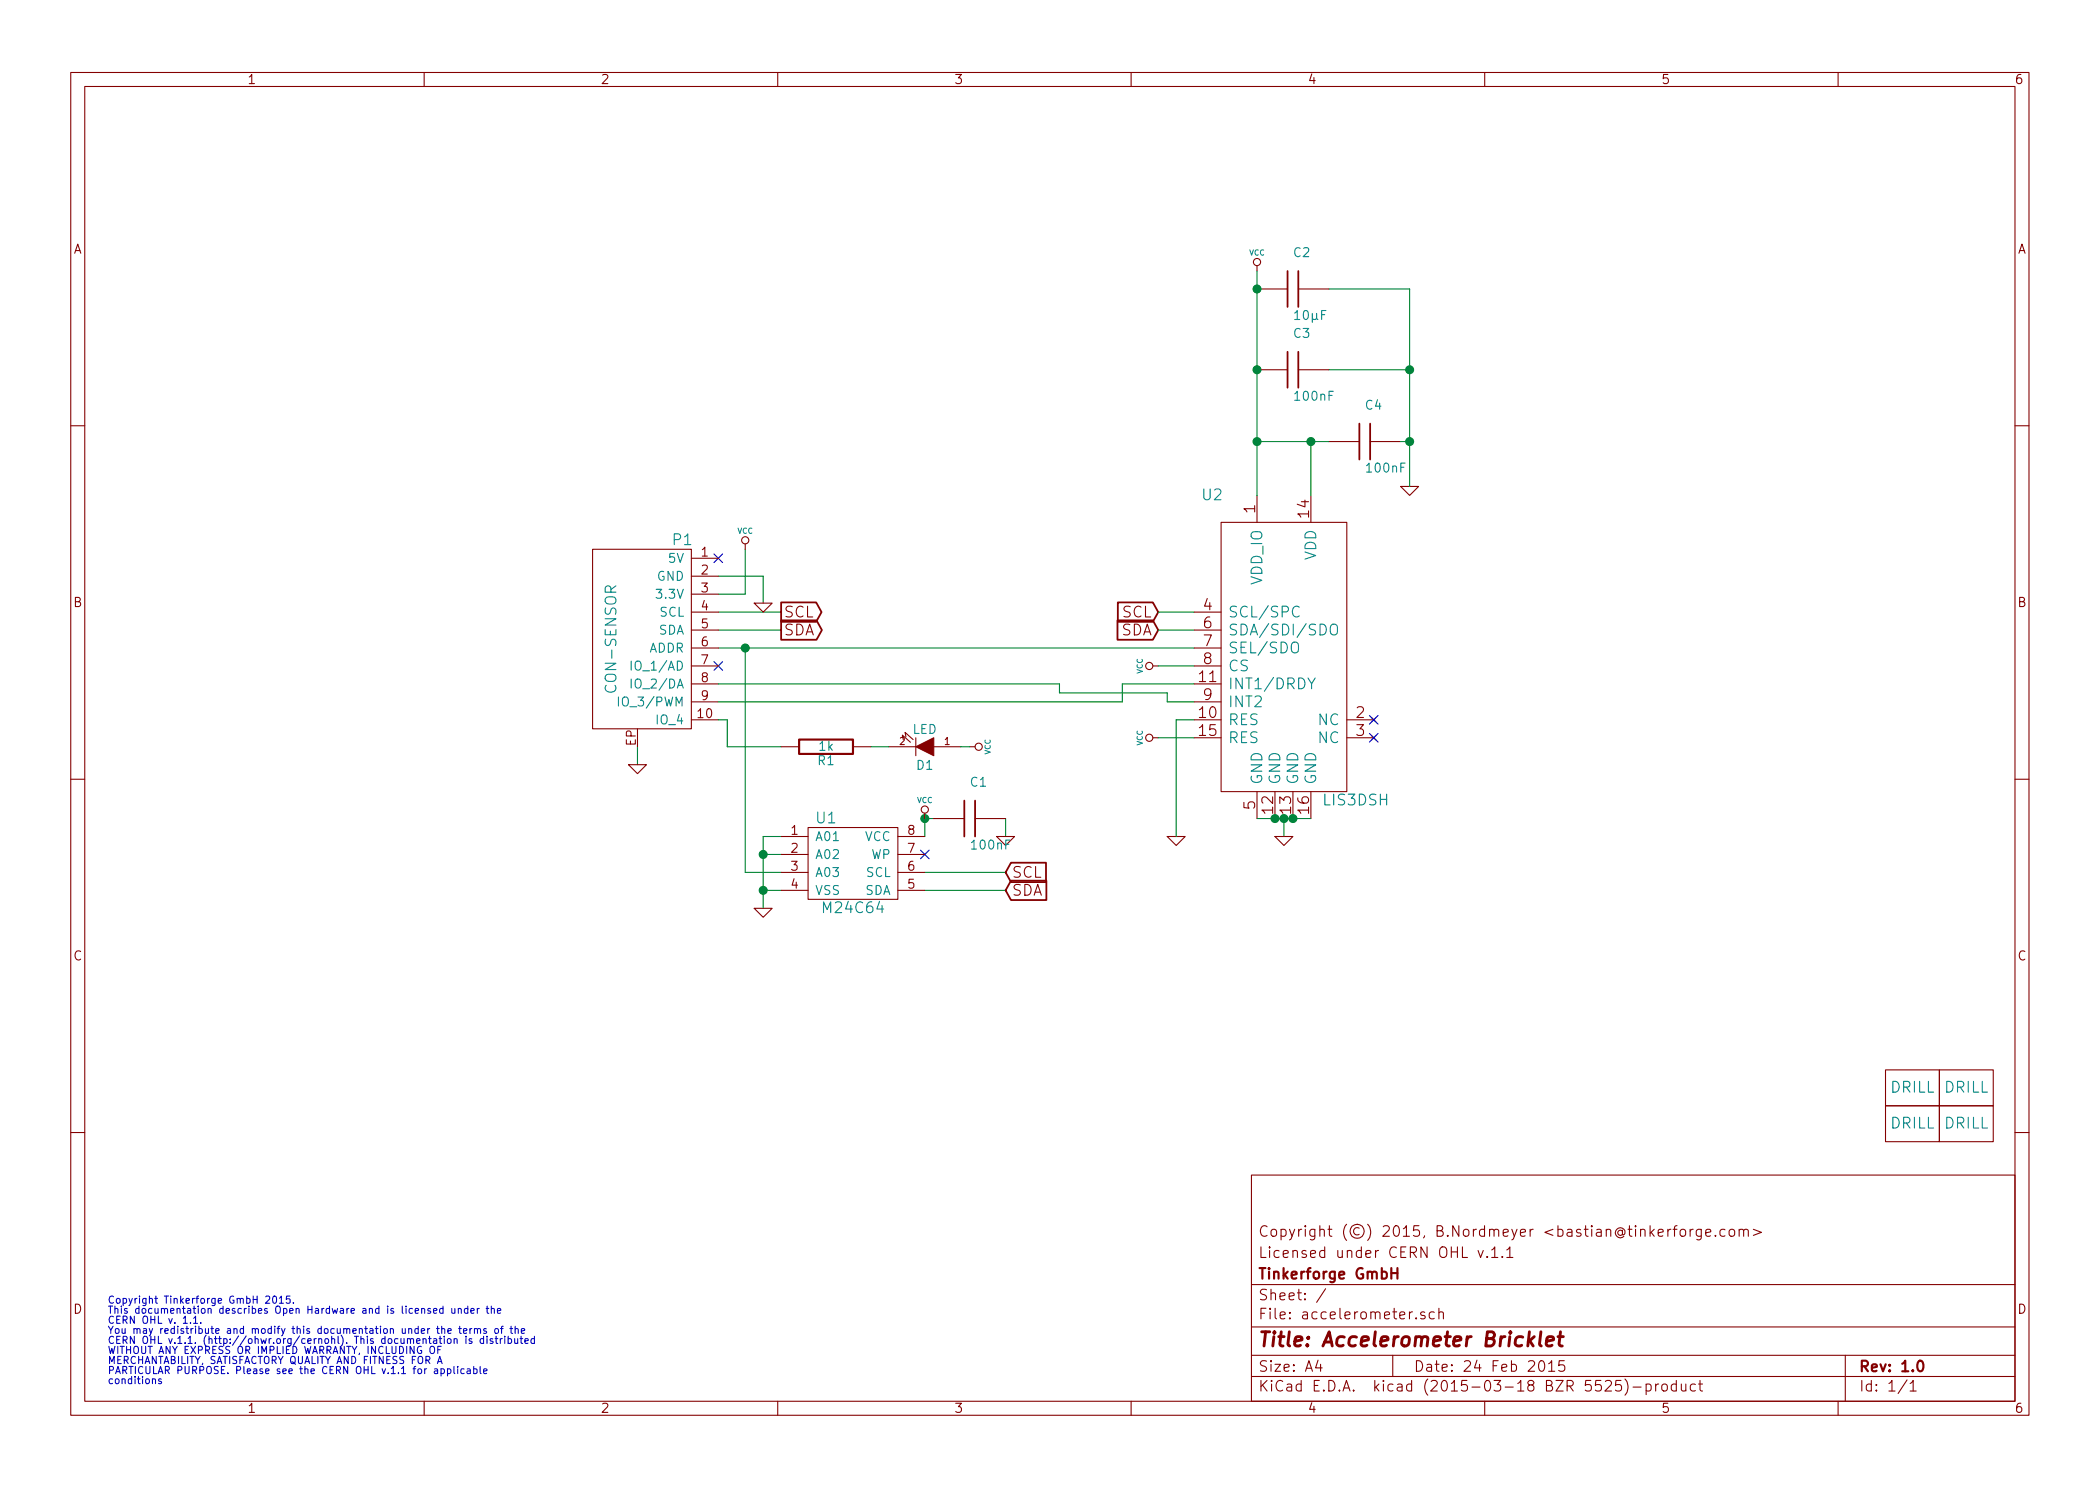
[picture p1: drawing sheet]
<svg xmlns="http://www.w3.org/2000/svg" width="297mm" height="210mm" viewBox="0 0 297 210" stroke-linecap="round" stroke-linejoin="round" font-family="sans-serif">
<g fill="none" stroke="#840000" stroke-width=".15">
<path d="M10 10.3h277v189.9h-277zM12 12.2h273v186.1h-273zM60 10.3v1.9M110 10.3v1.9M160 10.3v1.9M210 10.3v1.9M260 10.3v1.9M177.8 37.6v.7M177.8 52.3h4.3M177.8 40.9h4.3M183.6 52.3h4.4M183.6 40.9h4.4"/>
<path d="M10 60.2h2M83.8 77.7h14v25.4h-14zM97.8 79h3.8M105.4 77v.7M172.7 73.9h17.8v38.1h-17.8zM177.8 70.1v3.8M185.4 70.1v3.8M188 62.5h4.3M193.8 62.5h4.3M198.1 68.8h2.6l-1.3 1.3zM285 60.2h2M97.8 86.6h3.8"/>
<path d="M97.8 89.1h3.8M97.8 91.7h3.8M97.8 94.2h3.8M97.8 99.3h3.8M97.8 96.8h3.8M97.8 81.5h3.8M97.8 84.1h3.8M106.7 85.3h2.5l-1.3 1.3zM163.1 94.2h.7M168.9 86.6h3.8M168.9 89.1h3.8M168.9 91.7h3.8"/>
<path d="M168.9 94.2h3.8M168.9 99.3h3.8M168.9 96.8h3.8M10 110.3h2M88.9 108.2h2.5l-1.2 1.3zM97.8 101.8h3.8M110.5 118.4h3.8M110.5 105.7h2.5M114.3 117.1h12.7v10.1h-12.7zM120.6 105.7h2.6M125.7 105.7h3.8M127 118.4h3.8"/>
<path d="M127.8 104.6l-.2-.6 1.2 1M128.1 104.3l-.1-.7 1.2 1M129.5 104.4v2.5M130.8 115.1v.7M132.1 115.8h4.3M132.1 105.7h3.8M137.2 105.7h.7M137.9 115.8h4.3M141 118.4h2.5l-1.3 1.2zM163.1 104.4h.7M165.1 118.4h2.5l-1.2 1.2zM168.9 101.8h3.8"/>
<path d="M168.9 104.4h3.8M177.8 112v3.8M180.3 118.4h2.6l-1.3 1.2zM180.3 112v3.8M182.9 112v3.8M185.4 112v3.8M190.5 101.8h3.8M190.5 104.4h3.8M194 101.5l.6 .7M194 104.1l.6 .6M194.6 101.5l-.6 .7M194.6 104.1l-.6 .6"/>
<path d="M285 110.3h2M106.7 128.5h2.5l-1.3 1.3zM110.5 120.9h3.8M110.5 123.4h3.8M110.5 126h3.8M127 120.9h3.8M127 123.4h3.8M127 126h3.8M266.7 156.5h7.6v5h-7.6zM266.7 151.4h7.6v5.1h-7.6zM274.3 151.4h7.6v5.1h-7.6zM274.3 156.5h7.6v5h-7.6z"/>
<path d="M10 160.2h2M177 166.3h108v32h-108zM209.1 176.9l.3 1 .4-1M210.4 177.8v.1l-.1-.1h.1v.1M211 176.9l.4-.5v1.5M211 177.9h.9M212.5 177.8h.1l-.1 .1-.1-.1h.1v.1M213.1 176.9l.5-.5v1.5M213.1 177.9h.9M236.3 173.9l-.2 .1-.2 .2M236.7 173.9h.5M237.2 173.4l-.3 .1v.2v1.2"/>
<path d="M237.7 174.1a.41 .41 0 0 1 .7 .1v.4a.41 .41 0 0 1-.4 .3 .41 .41 0 0 1-.4-.3zM239.1 173.9v1M239.5 173.9l-.3 .1-.1 .2M240.6 173.9v1.3a.39 .39 0 0 1-.6 .2M240.6 174l-.4-.1-.3 .3 .1 .6 .2 .1 .4-.1M241.3 174.4l.7-.1-.1-.3-.4-.1-.2 .2 .1 .7 .1 .1 .4-.1M242.6 174.8h.1l-.1 .1v-.1v.1M244 174l-.4-.1-.3 .3 .1 .6 .2 .1 .4-.1M244.7 174.1a.41 .41 0 0 1 .7 .1v.4a.41 .41 0 0 1-.4 .3 .41 .41 0 0 1-.4-.3zM246 174.1a.38 .38 0 0 1 .6 0v.8M246 173.9v1M246.6 174.1a.36 .36 0 0 1 .4-.2 .36 .36 0 0 1 .3 .2v.8"/>
<path d="M248 173.9l1.1 .5-1.1 .4M285 160.2h2M60 198.3v1.9M110 198.3v1.9M160 198.3v1.9M177 194.8h108M177 191.8h108M177 187.8h108M177 181.8h108M186.4 192.5l-.3 1h.9M186.8 193v1M187.5 182.3l-1.3 2"/>
<path d="M197 191.8v3M200.3 186.5h.1l-.1 .1-.1-.1h.1v.1M201.5 185.7a.37 .37 0 0 0-.6 .1v.1a.54 .54 0 0 0 .6 .3l.1 .1-.1 .2-.1 .1-.5-.1M202.9 185.7l-.5-.1-.2 .3v.6l.2 .1 .5-.1M203.5 185.7a.38 .38 0 0 1 .7 .1v.8M203.5 185.1v1.5M210 198.3v1.9M217.8 192.7a.35 .35 0 0 1 .3-.2 .35 .35 0 0 1 .3 .3 .77 .77 0 0 1-.4 1.2 .9 .9 0 0 1-.2-1.3zM219 193l.5-.5v1.5M219 194h.9M221.3 192.5h-.8v.7a.62 .62 0 0 1 .7 0l.1 .2v.5l-.2 .1h-.4l-.2-.1M227.1 195.5l.2-.2 .5 .1a.37 .37 0 0 1 .1 .6l-.9 .8h.9"/>
<path d="M229.3 195.3h-.7l-.1 .7a.62 .62 0 0 1 .7 0l.2 .2-.1 .5-.2 .1h-.4l-.2-.1M229.8 195.1a1.71 1.71 0 0 1 0 2.3M231 196.3h1.1M232.8 195.9a.48 .48 0 0 1 .7 .1l.1 .1-.1 .6a.48 .48 0 0 1-.7 0M232.8 195.8v1.5M234.2 195.8v1M234.6 195.8l-.3 .1-.1 .2M235.1 196a.41 .41 0 0 1 .7 .1v.4a.41 .41 0 0 1-.4 .3 .41 .41 0 0 1-.3-.3zM237.1 195.9l-.4-.1-.3 .3 .1 .6 .2 .1 .4-.1M237.1 195.3v1.5M237.8 195.8l.1 .9a.4 .4 0 0 0 .6 0M238.5 195.8v1"/>
<path d="M239.8 195.9l-.4-.1-.3 .3 .1 .6 .2 .1 .4-.1M240.3 195.8h.5M240.5 195.3v1.3l.2 .2h.1M260 198.3v1.9M261 191.8v6.5M269.7 195.2l-1.2 2M270.2 195.8l.4-.5v1.5M270.2 196.8h.8"/>
<circle cx="177.8" cy="37.1" r=".51"/>
<circle cx="105.4" cy="76.4" r=".51"/>
<circle cx="162.6" cy="94.2" r=".51"/>
<circle cx="130.8" cy="114.5" r=".51"/>
<circle cx="138.4" cy="105.7" r=".51"/>
<circle cx="162.6" cy="104.4" r=".51"/>
</g>
<path d="M113 104.6h7.6v2.1h-7.6zM197.7 179.4v1.5M196.8 180.1h.9M271.3 192.7a.35 .35 0 0 1 .4-.2 .35 .35 0 0 1 .3 .3 .77 .77 0 0 1-.4 1.2 .9 .9 0 0 1-.3-1.3z" fill="none" stroke="#840000" stroke-width=".3"/>
<path d="M218 188.4l-.2 1.8 .2 .2M218.7 189.8l1-.2v-.4l-.2-.1-.6 .1-.1 .2-.1 .8 .2 .2 .6-.1M220.4 189.1h.7M220.7 188.4l-.2 1.8 .1 .1 .4 .1" fill="none" stroke="#840000" stroke-width=".41"/>
<g fill="none" stroke="#0000c2" stroke-width=".15">
<path d="M22.8 195.1h-.2l-.2 .1 .2 .2 .2 .1v.2h-.4M27.4 186.5l.3-.3v1M28.4 187.1v.1M37.6 183.5l.4-.1 .1 .1 .1 .2-.7 .7h.7M38.6 183.5l.3-.1a.59 .59 0 0 1-.1 1l-.2-.1v-.3zM39.5 183.7l.3-.3v1M41 183.4h-.5v.5l.1-.1h.4v.5l-.1 .1-.4-.1M41.5 184.3v.1M60.9 190.5h.4a.67 .67 0 0 1-.1 1h-.3a.78 .78 0 0 1 0-1zM61.3 185.5l.5-.1-.1-.2-.3-.1-.1 .2 .1 .5h.3M61.9 192.9l.3-1 .3 1M61.9 191h.4"/>
<path d="M62 192.7h.5M62.4 193.7h.3l.2 .2-.1 .4h-.4M62.4 193.7v1M62.4 190.5h-.5v1M62.5 188.1l.1-.1h.3v.7M62.5 187.6v1.1M62.7 185.2l-.3-.1-.2 .2 .1 .5h.4M62.7 184.8v1M63.3 193.7h.3l.2 .2-.1 .4h-.4M63.3 193.7v1M63.3 188.3l.5-.1v-.2h-.3l-.2 .1 .1 .5h.4M63.3 189.5l.3-.1 .2 .2v.3l-.2 .2-.3-.1v-.1z"/>
<path d="M63.9 185.1v.7h.3l.1-.1M64.2 193.3v.9l.1 .2M64.2 189.5l.2-.1 .2 .1 .1 .6M64.2 189.4v.7M64.3 185.1v.7M64.7 193.3v.1M64.7 193.7v.7M64.8 185.2l.1-.1 .3 .1 .1 .6M64.8 185.1v.7M64.9 188h.4M65 187.6v.9l.3 .2M65.6 188.3l.4-.1v-.2h-.3l-.1 .1v.5h.4"/>
<path d="M65.7 193.7h-.3l-.2 .2 .1 .4h.4M65.9 189.1v.1M65.9 189.4v.7M66.1 193.7h.4v.7M66.2 185.2l-.3-.1-.2 .2 .1 .5h.4M66.2 184.8v1M66.5 188v.7M66.5 193.9l-.3 .1-.2 .1 .2 .3 .3-.1M66.6 185.5l.5-.1-.1-.2-.3-.1-.1 .2v.5h.4M66.7 189.5l-.2-.1-.2 .2 .2 .2h.2v.2h-.4M66.8 188h-.3v.2M67 193.7h.3l.2 .2-.1 .4h-.4"/>
<path d="M67 193.3v1.1M67.1 188.1l.1-.1h.3v.7M67.1 188v.7M67.5 185.1v.7M67.5 188.1l.2-.1h.2l.1 .7M67.8 185.1l-.2 .1-.1 .1M67.9 193.3v.9l.1 .2M68.4 189.5l-.3-.1-.2 .2 .1 .4h.4M68.4 194l.5-.1-.1-.2h-.3l-.1 .1 .1 .5h.3M68.4 189.1v1M68.8 185.1h.3M68.8 188h-.3l-.1 .1 .1 .2 .3 .1v.2h-.4"/>
<path d="M68.9 189.1v.1M68.9 189.4v.7M68.9 184.8v.9l.2 .1M69.5 185.2l.1-.1 .3 .1v.6M69.5 184.8v1M69.7 189.5l-.3-.1-.1 .2 .1 .2h.3v.2h-.4M70 189.4h.4M70.1 188h.2l.2 .1v.4l-.1 .1h-.3l-.1-.1zM70.2 189.1v.8l.2 .2M70.4 185.5l.4-.1v-.2l-.3-.1-.1 .2v.5h.4M70.8 189.4v.7M70.8 188h.4"/>
<path d="M71 189.4l-.2 .1v.1M71.2 187.6l-.3 .2v.9M71.4 189.1v.1M71.4 189.4v.7M71.9 189.5l.3-.1 .2 .2-.1 .4h-.4M71.9 189.1v1M72.1 188h.4M72.3 187.6v.9l.2 .2M72.8 189.4v.6l.3 .1 .1-.1M72.9 188.1l.1-.1h.3v.7M72.9 187.6v1.1M73.2 189.4v.7"/>
<path d="M73.6 189.4h.3M73.7 189.1v.8l.2 .2M73.7 188.3l.5-.1v-.2h-.3l-.2 .1 .1 .5h.4M74.2 189.8l.5-.1v-.2l-.3-.1-.2 .2 .1 .4h.4M75.6 189.5l-.3-.1-.2 .2 .1 .4h.4M75.6 189.1v1"/>
</g>
<path d="M101 78.4l1.2 1.2M102.2 78.4l-1.2 1.2M101 93.6l1.2 1.2M102.2 93.6l-1.2 1.2M193.7 101.2l1.2 1.3M193.7 103.8l1.2 1.2M194.9 101.2l-1.2 1.3M194.9 103.8l-1.2 1.2M130.2 120.3l1.2 1.2M131.4 120.3l-1.2 1.2" fill="none" stroke="#000084" stroke-width=".15"/>
<g fill="none" stroke="#008400" stroke-width=".15">
<path d="M177.8 38.3v31.8M188 52.3h11.4M188 40.9h11.4v27.9M105.4 77.7v6.4h-3.8M177.8 62.5h10.2M185.4 62.5v7.6M198.1 62.5h1.3M101.6 89.1h8.9M101.6 91.7h67.3M101.6 81.5h6.3v3.8M101.6 86.6h8.9M101.6 96.8h48.3v1.2h15.2v1.3h3.8"/>
<path d="M105.4 91.7v31.7h5.1M163.8 89.1h5.1M163.8 86.6h5.1M163.8 94.2h5.1M168.9 96.8h-10.2v2.5h-57.1M90.2 105.7v2.5M101.6 101.8h1.3v3.9h7.6M110.5 118.4h-2.6v10.1M123.2 105.7h2.5M132.1 115.8h-1.3v2.6M135.9 105.7h1.3M142.2 115.8v2.6"/>
<path d="M163.8 104.4h5.1M168.9 101.8h-2.5v16.6M177.8 115.8h7.6M181.6 115.8v2.6M107.9 120.9h2.6M107.9 126h2.6M130.8 123.4h11.4M130.8 126h11.4"/>
</g>
<g fill="#008400" stroke="#008400" stroke-width=".25">
<circle cx="108" cy="126" r=".51"/>
<circle cx="108" cy="120.9" r=".51"/>
<circle cx="130.8" cy="115.8" r=".51"/>
<circle cx="199.4" cy="62.5" r=".51"/>
<circle cx="177.8" cy="52.3" r=".51"/>
<circle cx="177.8" cy="62.5" r=".51"/>
<circle cx="185.4" cy="62.5" r=".51"/>
<circle cx="181.6" cy="115.8" r=".51"/>
<circle cx="182.9" cy="115.8" r=".51"/>
<circle cx="180.3" cy="115.8" r=".51"/>
<circle cx="199.4" cy="52.3" r=".51"/>
<circle cx="177.8" cy="40.9" r=".51"/>
<circle cx="105.4" cy="91.7" r=".51"/>
</g>
<g fill="none" stroke="#840000" stroke-width=".25">
<path d="M182.1 38.3v5.1M183.6 38.3v5.1M182.1 49.8v5.1M183.6 49.8v5.1M192.3 59.9v5.1M193.8 59.9v5.1M110.5 87.8h5l.8 1.3-.8 1.4h-5zM110.5 85.2h4.9l.8 1.4-.8 1.4h-4.9zM158.1 87.8h5l.7 1.3-.7 1.4h-5zM158.1 85.2h5l.7 1.4-.7 1.4h-5zM136.4 113.3v5.1M137.9 113.3v5.1"/>
<path d="M143 124.6h5v2.7h-5l-.8-1.3zM143 122.1h5v2.7h-5l-.8-1.4z"/>
</g>
<path d="M87.5 98.6v1.3M89.3 93.5v1.3M89.3 96.1v1.3M182.7 91.1a.5 .5 0 0 1 .6-.3 .5 .5 0 0 1 .4 .6l-.1 .8a.53 .53 0 0 1-.6 .2 .53 .53 0 0 1-.3-.5zM183.8 85.9a.62 .62 0 0 0-.8 0 .62 .62 0 0 0-.2 .7 .58 .58 0 0 0 .3 .6 .58 .58 0 0 0 .7-.1M185 95.9l.5 .8 .5-.8M188.2 88.5a.5 .5 0 0 1 .6-.2 .5 .5 0 0 1 .4 .5l-.1 .8a.53 .53 0 0 1-.6 .2 .53 .53 0 0 1-.3-.5z" fill="none" stroke="#008484" stroke-width=".15"/>
<path d="M129.5 105.7l2.6-1.3v2.5z" fill="#840000" stroke="#840000" stroke-width=".15"/>
<text font-size="2.8" fill="#840000" x="178" y="190.5">Title: Accelerometer Bricklet</text>
<g font-size="2.1" fill="#008484">
<text x="170.1" y="70.8">U2</text>
<text x="95.2" y="77.1">P1</text>
<text x="178.6" y="82.8" transform="rotate(-90 178.6 82.8)">VDD_IO</text>
<text x="186.2" y="79.4" transform="rotate(-90 186.2 79.4)">VDD</text>
<text x="173.7" y="87.4">SCL/SPC</text>
<text x="173.7" y="89.9">SDA/SDI/SDO</text>
<text x="173.7" y="92.5">SEL/SDO</text>
<text x="173.7" y="95">CS</text>
<text x="87.2" y="97.6" transform="rotate(-90 87.2 97.6)">CON-SENSOR</text>
<text x="173.7" y="100.1">INT2</text>
<text x="173.7" y="97.5">INT1/DRDY</text>
<text x="173.7" y="102.6">RES</text>
<text x="173.7" y="105.2">RES</text>
<text x="186.4" y="102.6">NC</text>
<text x="186.4" y="105.2">NC</text>
<text x="178.6" y="111" transform="rotate(-90 178.6 111)">GND</text>
<text x="181.1" y="111" transform="rotate(-90 181.1 111)">GND</text>
<text x="183.6" y="111" transform="rotate(-90 183.6 111)">GND</text>
<text x="186.2" y="111" transform="rotate(-90 186.2 111)">GND</text>
<text x="187.3" y="114">LIS3DSH</text>
<text x="115.5" y="116.5">U1</text>
<text x="116.6" y="129.2">M24C64</text>
<text x="267.4" y="154.6">DRILL</text>
<text x="275" y="154.6">DRILL</text>
<text x="267.4" y="159.7">DRILL</text>
<text x="275" y="159.7">DRILL</text>
</g>
<g font-size="2.1" fill="#840000">
<text x="177.5" y="72.6" transform="rotate(-90 177.5 72.6)">1</text>
<text x="185.2" y="73.2" transform="rotate(-90 185.2 73.2)">14</text>
<text x="110.9" y="89.9">SDA</text>
<text x="110.9" y="87.4">SCL</text>
<text x="158.4" y="89.9">SDA</text>
<text x="158.7" y="87.4">SCL</text>
<text x="170.2" y="86.4">4</text>
<text x="170.2" y="88.9">6</text>
<text x="170.2" y="91.4">7</text>
<text x="170.2" y="94">8</text>
<text x="169.6" y="101.6">10</text>
<text x="169.6" y="96.5">11</text>
<text x="170.2" y="99.1">9</text>
<text x="191.8" y="101.6">2</text>
<text x="169.6" y="104.1">15</text>
<text x="191.8" y="104.1">3</text>
<text x="177.5" y="114.5" transform="rotate(-90 177.5 114.5)">5</text>
<text x="180.1" y="115.1" transform="rotate(-90 180.1 115.1)">12</text>
<text x="182.6" y="115.1" transform="rotate(-90 182.6 115.1)">13</text>
<text x="185.2" y="115.1" transform="rotate(-90 185.2 115.1)">16</text>
<text x="143.2" y="124.2">SCL</text>
<text x="143.2" y="126.7">SDA</text>
<text x="178" y="178">Licensed under CERN OHL v.1.1</text>
<text x="178" y="175">Copyright (©) 2015, B.Nordmeyer &lt;bastian@tinkerforge.com&gt;</text>
<text x="178" y="184">Sheet: /</text>
<text x="178" y="181">Tinkerforge GmbH</text>
<text x="178" y="186.7">File: accelerometer.sch</text>
<text x="178" y="196.9">KiCad E.D.A. kicad (2015-03-18 BZR 5525)-product</text>
<text x="178" y="194.1">Size: A4</text>
<text x="200" y="194.1">Date: 24 Feb 2015</text>
<text x="263" y="194.1">Rev: 1.0</text>
<text x="263" y="196.9">Id: 1/1</text>
</g>
<g font-size="1.8" fill="#840000">
<text x="35" y="11.9">1</text>
<text x="85" y="11.9">2</text>
<text x="135" y="11.9">3</text>
<text x="185" y="11.9">4</text>
<text x="235" y="11.9">5</text>
<text x="285" y="11.9">6</text>
<text x="10.4" y="35.9">A</text>
<text x="285.4" y="35.9">A</text>
<text x="99.2" y="78.7">1</text>
<text x="99.2" y="81.3">2</text>
<text x="99.2" y="83.8">3</text>
<text x="10.4" y="85.9">B</text>
<text x="99.2" y="86.4">4</text>
<text x="99.2" y="88.9">5</text>
<text x="285.4" y="85.9">B</text>
<text x="99.2" y="91.4">6</text>
<text x="99.2" y="94">7</text>
<text x="98.7" y="101.6">10</text>
<text x="99.2" y="96.5">8</text>
<text x="99.2" y="99.1">9</text>
<text x="89.9" y="105.6" transform="rotate(-90 89.9 105.6)">EP</text>
<text x="111.9" y="118.1">1</text>
<text x="128.4" y="118.1">8</text>
<text x="111.9" y="120.6">2</text>
<text x="111.9" y="123.2">3</text>
<text x="111.9" y="125.7">4</text>
<text x="128.4" y="125.7">5</text>
<text x="128.4" y="123.2">6</text>
<text x="128.4" y="120.6">7</text>
<text x="10.4" y="135.9">C</text>
<text x="285.4" y="135.9">C</text>
<text x="10.4" y="185.9">D</text>
<text x="285.4" y="185.9">D</text>
<text x="35" y="199.9">1</text>
<text x="85" y="199.9">2</text>
<text x="135" y="199.9">3</text>
<text x="185" y="199.9">4</text>
<text x="235" y="199.9">5</text>
<text x="285" y="199.9">6</text>
</g>
<g font-size="1.8" fill="#008484">
<text x="183" y="36.4">C2</text>
<text x="183" y="47.8">C3</text>
<text x="183.2" y="45.3">10µF</text>
<text x="183.3" y="56.7">100nF</text>
<text x="193.2" y="58">C4</text>
<text x="193.4" y="66.8">100nF</text>
<text x="92.8" y="82.2">GND</text>
<text x="94.6" y="79.6">5V</text>
<text x="93" y="89.8">SDA</text>
<text x="93.1" y="84.7">3.3V</text>
<text x="93.2" y="87.2">SCL</text>
<text x="89.9" y="94.9">IO_1/AD</text>
<text x="91.7" y="92.3">ADDR</text>
<text x="88.1" y="99.9">IO_3/PWM</text>
<text x="89.9" y="97.4">IO_2/DA</text>
<text x="92.9" y="102.5">IO_4</text>
<text x="115.9" y="106.2">1k</text>
<text x="129" y="103.8">LED</text>
<text x="115.7" y="108.2">R1</text>
<text x="129.7" y="108.9">D1</text>
<text x="137.3" y="111.3">C1</text>
<text x="115.3" y="119">A01</text>
<text x="122.3" y="119">VCC</text>
<text x="115.3" y="121.5">A02</text>
<text x="115.3" y="124.1">A03</text>
<text x="122.5" y="124.1">SCL</text>
<text x="123.1" y="121.5">WP</text>
<text x="137.6" y="120.2">100nF</text>
<text x="115.3" y="126.6">VSS</text>
<text x="122.3" y="126.6">SDA</text>
</g>
<g font-size="1.4" fill="#840000">
<text x="127.3" y="105.4">2</text>
<text x="133.6" y="105.4">1</text>
</g>
<g font-size="1.4" fill="#0000c2">
<text x="15.2" y="184.4">Copyright Tinkerforge GmbH 2015.</text>
<text x="15.2" y="185.9">This documentation describes Open Hardware and is licensed under the</text>
<text x="15.2" y="187.3">CERN OHL v. 1.1.</text>
<text x="15.2" y="188.7">You may redistribute and modify this documentation under the terms of the</text>
<text x="15.2" y="190.1">CERN OHL v.1.1. (http://ohwr.org/cernohl). This documentation is distributed</text>
<text x="15.2" y="191.6">WITHOUT ANY EXPRESS OR IMPLIED WARRANTY, INCLUDING OF</text>
<text x="15.2" y="193">MERCHANTABILITY, SATISFACTORY QUALITY AND FITNESS FOR A</text>
<text x="15.2" y="194.4">PARTICULAR PURPOSE. Please see the CERN OHL v.1.1 for applicable</text>
<text x="15.2" y="195.8">conditions</text>
</g>
<g font-size="1.1" fill="#008484">
<text x="176.7" y="36.1">VCC</text>
<text x="104.3" y="75.5">VCC</text>
<text x="161.6" y="95.3" transform="rotate(-90 161.6 95.3)">VCC</text>
<text x="140.1" y="106.8" transform="rotate(-90 140.1 106.8)">VCC</text>
<text x="161.6" y="105.5" transform="rotate(-90 161.6 105.5)">VCC</text>
<text x="129.7" y="113.6">VCC</text>
</g>
</svg>
